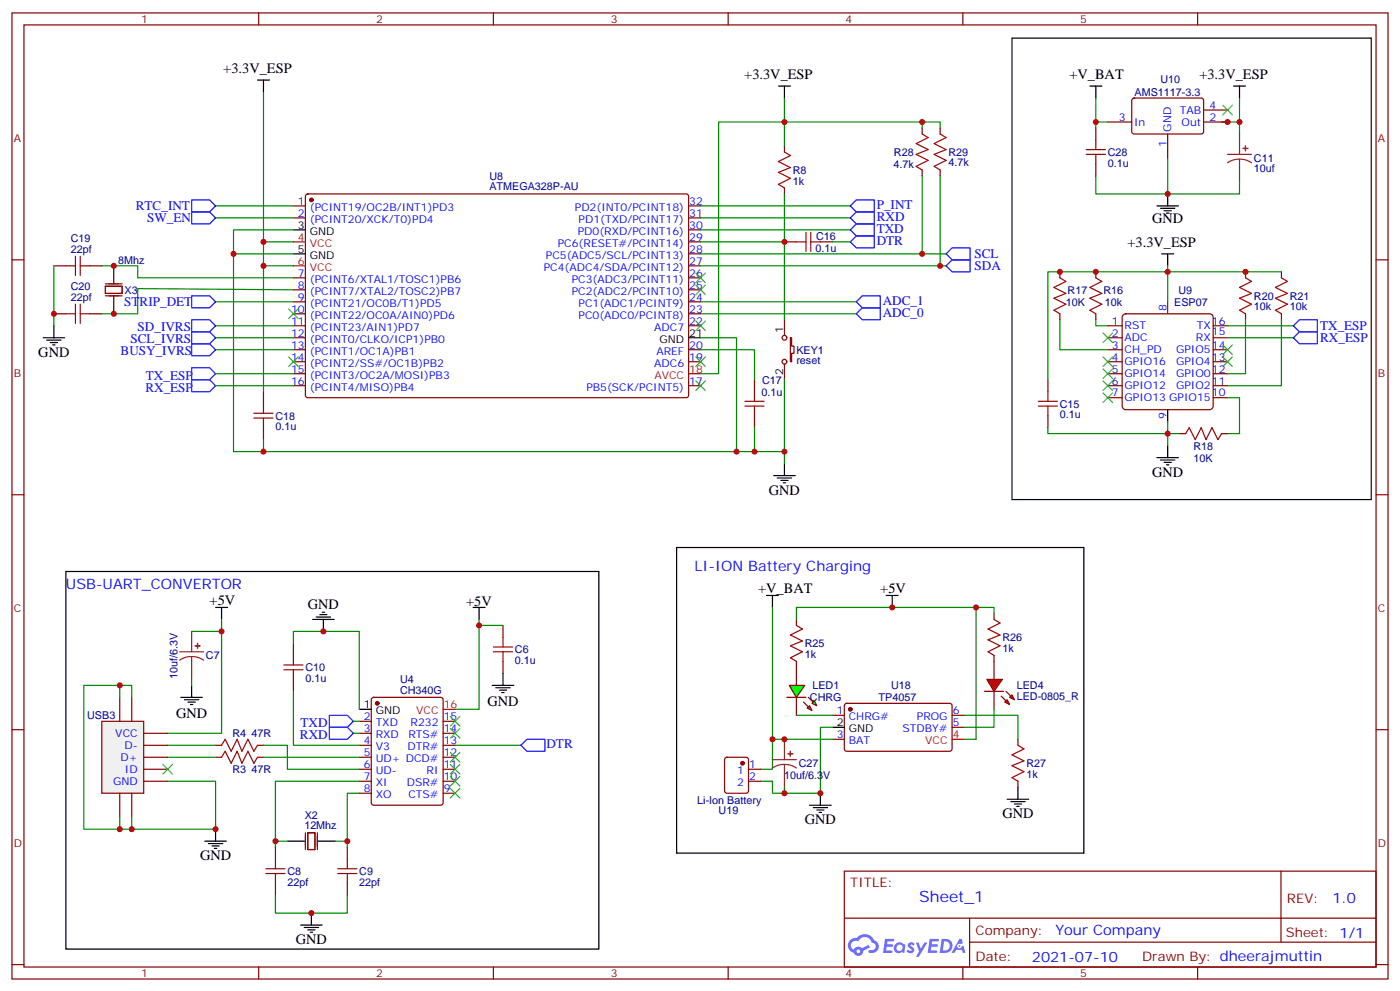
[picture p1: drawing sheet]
<svg xmlns="http://www.w3.org/2000/svg" width="412mm" height="292mm" viewBox="0 0 412 292" stroke-linecap="round" stroke-linejoin="round" font-family="sans-serif">
<g fill="none" stroke="#870000" stroke-width=".35">
<path d="M3.5 3.8h405.4v284.3h-405.4zM7.1 7.3h398.2v277.3h-398.2zM76.2 3.8v3.5M145.3 3.8v3.5M214.5 3.8v3.5M283.6 3.8v3.5M352.8 3.8v3.5M3.5 76.5h3.6M405.3 76.5h3.6M3.5 145.6h3.6M405.3 145.6h3.6M3.5 214.8h3.6"/>
<path d="M405.3 214.8h3.6M248.7 256.4h156.6v28.2h-156.6zM377.3 256.4v20.9M248.7 270.2h156.5M285.6 277.3h119.6M285.6 270.2v14.2M3.5 283.9h3.6M76.2 284.6v3.5M145.3 284.6v3.5M214.5 284.6v3.5M283.6 284.6v3.5M352.8 284.6v3.5"/>
<path d="M405.3 283.9h3.6"/>
</g>
<g fill="#5487ff">
<path d="M267.7 277.6a1.22 1.22 0 0 1 1.7 .2l-.4 .6a.47 .47 0 0 0-.3-.4 .47 .47 0 0 0-.5 .2l.1 .2a1.14 1.14 0 0 1 .8 1.8 1.14 1.14 0 0 1-1.9 0l-.2-.2 .5-.6 .7 .5a.29 .29 0 0 0 .3-.3 .29 .29 0 0 0-.2-.3 1.04 1.04 0 0 1-.6-1.7z"/>
<path d="M260.7 276.3h2.4l.3 .2-.2 .5-1.8 .1-.1 .8h1.5l.3 .4-.3 .4h-1.6l-.2 1.1h1.7l.2 .3-.2 .3-2.6 .1z"/>
<path d="M273.8 276.3h2.4l.3 .2-.1 .5-1.8 .1-.2 .8h1.6l.3 .4-.4 .4h-1.6l-.1 1.1h1.7l.2 .3-.2 .3-2.6 .1z"/>
<path d="M282.6 276.3h.7l.3 1.3-.6 .3a.69 .69 0 0 0-1 .3 .69 .69 0 0 0 .4 .9 .69 .69 0 0 0 .9-.6l.5-.2 .6 2.2h-.8l-.2-.9h-1.8l-.5 .9h-.8z"/>
<path d="M269.8 277.4h.8l.6 1.8 1.1-1.8h.9l-2.6 4.2h-.8l.9-1.5z"/>
<path d="M277.4 276.3l-.6 4.2h1.3a2.11 2.11 0 0 0 2.5-2.1 2.11 2.11 0 0 0-2.5-2.1zM278.1 277.1a1.39 1.39 0 0 1 1.7 1.4 1.39 1.39 0 0 1-1.8 1.3h-.3z"/>
<path d="M263.7 277.9a1.54 1.54 0 0 0-.1 2.2 1.54 1.54 0 0 0 2.2 .1l.6 .3 .3-2.3-.2-.3h-.4a1.49 1.49 0 0 0-2.4 0zM264 278.9a.94 .94 0 0 1 1.8 0 .94 .94 0 0 1-1.8 0z"/>
<path d="M250.4 276.7a2.18 2.18 0 0 0 1.1 3.7 1.44 1.44 0 0 0 1.6 .9 1.44 1.44 0 0 0 1.2-1.4l2-1.1-.5-.7-1.9 1a1.47 1.47 0 0 0-2.4 .4 1.39 1.39 0 0 1-.7-1.9 1.39 1.39 0 0 1 2-.5 2.12 2.12 0 0 1 2.2-1.3 2.12 2.12 0 0 1 1.9 1.7 1.14 1.14 0 0 1 1.1 1.4 1.14 1.14 0 0 1-1.7 .7 .43 .43 0 0 0-.5 .4 .43 .43 0 0 0 .4 .5 1.98 1.98 0 0 0 2.5-1.2 1.98 1.98 0 0 0-1.2-2.6 3.1 3.1 0 0 0-5.3-.6l-.9 .1zM252.3 280a.55 .55 0 0 1 1.1 0 .55 .55 0 0 1-1.1 0z"/>
<circle cx="282.6" cy="278.4" r=".26"/>
</g>
<g fill="none" stroke="#008700" stroke-width=".35">
<path d="M77.6 27.1v51.1h8.8M231.1 35.9h-19.4v74.1h-5.3M231.1 28.9v14.1M231.1 57.1v14.1h-24.7M15.9 78.2v17.7M30 78.2h10.6v3.6h45.8M63.5 60.6h22.9M68.8 74.7h17.6M77.6 71.2h8.8M77.6 78.2v37.1M86.4 67.7h-17.6v65.2h148.2M206.4 60.6h44.1"/>
<path d="M206.4 64.1h44.1M206.4 67.7h44.1M231.1 71.2v22.9M245.2 71.2h5.3M86.4 85.3l-45.8-.4v7.5h-10.6M206.4 99.4h10.6v33.5h5.2M206.4 88.8h45.8M206.4 92.4h45.8M206.4 102.9h15.8v8.9M231.1 111.8v24.7M222.2 125.9v7h8.9M56.4 185.8h8.9"/>
<path d="M56.4 200v1.7M65.3 182.3v33.5h-15.9M86.4 189.4v-3.6h19.4v23M141.1 182.3v26.5h-7M141.1 184.1h7.1M49.4 219.4h14.1M77.6 219.4h7.1v7h21.1M86.4 203.5v15.9h19.4M104.1 212.3h1.7M104.1 215.8h1.7M134.1 219.4h19.4M49.4 229.9h14.1v14.2h-24.7"/>
<path d="M49.4 222.9h14.1M77.6 222.9h28.2M105.8 229.9h-24.7v19.4M105.8 233.5h-3.5v15.8M81.1 247.6h3.6M98.8 247.6h3.5M81.1 263.5v5.2h21.2v-5.2"/>
</g>
<path d="M56.4 58.8h5.3l1.8 1.8-1.8 1.8h-5.3zM250.5 71.2l1.7-1.8h5.3v3.6h-5.3zM250.5 64.1l1.7-1.7h5.3v3.5h-5.3zM250.5 67.7l1.7-1.8h5.3v3.5h-5.3zM250.5 60.6l1.7-1.8h5.3v3.6h-5.3zM252.2 88.8l1.8-1.7h5.3v3.5h-5.3zM252.2 92.4l1.8-1.8h5.3v3.5h-5.3zM56.4 111.8h5.3l1.8 1.7-1.8 1.8h-5.3zM56.4 108.2h5.3l1.8 1.8-1.8 1.8h-5.3zM97 210.5h5.3l1.8 1.8-1.8 1.8h-5.3zM97 214.1h5.3l1.8 1.7-1.8 1.8h-5.3zM153.5 219.4l1.7-1.8h5.3v3.5h-5.3z" fill="none" stroke="#00f" stroke-width=".35"/>
<g fill="none" stroke="#870000" stroke-width=".35">
<path d="M90.2 57.3l.5-.2h111.7l.4 .7v58.8l-.7 .5-111.7-.1-.4-.7v-58.5zM231.1 43v1.7M231.1 55.3v1.8M15.9 78.2h3.5M26.5 78.2h3.5M86.4 60.6h3.6M86.4 64.1h3.6M202.8 60.6h3.6M202.8 64.1h3.6M202.8 78.2h3.6M202.8 74.7h3.6M202.8 71.2h3.6"/>
<path d="M202.8 67.7h3.6M231.1 71.2h3.5M241.7 71.2h3.5M15.9 92.4h3.5M26.5 92.4h3.5M86.4 81.8h3.6M86.4 85.3h3.6M86.4 88.8h3.6M86.4 92.4h3.6M86.4 95.9h3.6M86.4 99.4h3.6M202.8 81.8h3.6"/>
<path d="M202.8 85.3h3.6M202.8 88.8h3.6M202.8 92.4h3.6M202.8 95.9h3.6M231.1 94.1v4.6M232.8 99.4h.4v2.5h.7v2.1h-.7v2.5h-.4zM77.6 115.3v3.5M86.4 102.9h3.6M86.4 106.5h3.6M86.4 110h3.6M86.4 113.5h3.6M202.8 102.9h3.6"/>
<path d="M202.8 106.5h3.6M202.8 113.5h3.6M222.2 111.8v3.5M231.1 107.2v4.6M77.6 125.9v3.5M222.2 122.3v3.6M86.4 189.4v3.5M86.4 200v3.5M148.2 184.1v3.5M148.2 194.7v3.5M63.5 219.4h1.8M75.8 219.4h1.8"/>
<path d="M105.8 212.3h3.6M105.8 215.8h3.6M105.8 219.4h3.6M109.6 205.5l.5-.3h19.7l.7 .5v30.6l-.4 .6-20 .1-.7-.5v-30.5zM130.5 212.3h3.6M130.5 215.8h3.6M130.5 219.4h3.6M63.5 222.9h1.8M75.8 222.9h1.8M105.8 222.9h3.6M105.8 226.4h3.6M105.8 229.9h3.6"/>
<path d="M105.8 233.5h3.6M130.5 222.9h3.6M130.5 226.4h3.6M130.5 229.9h3.6M130.5 233.5h3.6M81.1 249.3v3.6M81.1 259.9v3.6M102.3 249.3v3.6M102.3 259.9v3.6"/>
<circle cx="231.1" cy="99.4" r=".71"/>
<circle cx="231.1" cy="106.5" r=".71"/>
</g>
<g fill="#870000" stroke="#870000" stroke-width=".35">
<circle cx="91.7" cy="58.8" r=".53"/>
<circle cx="111.1" cy="207" r=".53"/>
</g>
<g fill="none" stroke="#000" stroke-width=".35">
<path d="M86.4 67.7h3.6M86.4 74.7h3.6M12.7 99.4h6.3M15.9 95.9v3.5M202.8 99.4h3.6M13.8 100.1h4.2M14.8 100.8h2.1M15.5 101.5h.7M227.9 140h6.3M231.1 136.5v3.5M229 140.7h4.2M230 141.4h2.1"/>
<path d="M230.7 142.1h.7M19.4 168.2h157v111.1h-157zM63.5 178.8h3.5M65.3 178.8v3.5M139.3 178.8h3.6M141.1 178.8v3.5M92.1 182.3h6.3M93.1 181.6h4.3M94.2 180.9h2.1M94.9 180.2h.7M95.2 182.3v3.5M148.2 198.2v3.5"/>
<path d="M53.3 205.2h6.3M54.3 206h4.3M55.4 206.7h2.1M56.1 207.4h.7M56.4 201.7v3.5M105.8 208.8h3.6M145 201.7h6.3M146 202.4h4.3M147.1 203.1h2.1M147.8 203.8h.7M60.3 247.6h6.4M61.4 248.3h4.2"/>
<path d="M62.4 249h2.2M63.1 249.7h.8M63.5 244.1v3.5M84.7 247.6h5.3M93.5 247.6h5.3M88.5 272.3h6.4M89.6 273h4.2M90.7 273.7h2.1M91.4 274.4h.7M91.7 268.7v3.6"/>
</g>
<path d="M86.4 71.2h3.6M86.4 78.2h3.6M202.8 110h3.6M130.5 208.8h3.6" fill="none" stroke="#f00" stroke-width=".35"/>
<g fill="none" stroke="#a10000" stroke-width=".35">
<path d="M231.1 44.7l1.7 1.1-3.5 1.8 3.5 1.7-3.5 1.4 3.5 1.8-3.5 1.8 1.8 1M19.4 78.2h2.8M22.2 75.4v5.7M23.6 78.2h2.9M23.6 75.4v5.7M234.6 71.2h2.8M237.4 68.4v5.6M238.8 71.2h2.9M238.8 68.4v5.6M19.4 92.4h2.8M22.2 89.5v5.7M23.6 89.5v5.7"/>
<path d="M23.6 92.4h2.9M77.6 118.8v2.8M219.4 119.5h5.7M219.4 118.1h5.7M222.2 115.3v2.8M222.2 119.5v2.8M74.8 123h5.6M74.8 121.6h5.6M77.6 123v2.9M83.6 197.1h5.7M83.6 195.7h5.7M86.4 192.9v2.8"/>
<path d="M86.4 197.1v2.9M145.3 191.8h5.7M145.3 190.4h5.7M148.2 187.6v2.8M148.2 191.8v2.9M65.3 219.4l1-1.8 1.8 3.5 1.7-3.5 1.5 3.5 1.7-3.5 1.8 3.5 1-1.7M65.3 222.9l1-1.8 1.8 3.5 1.7-3.5 1.5 3.5 1.7-3.5 1.8 3.5 1-1.7M78.3 257.1h5.7M78.3 255.7h5.7M81.1 252.9v2.8M81.1 257.1v2.8M99.5 257.1h5.6"/>
<path d="M99.5 255.7h5.6M102.3 252.9v2.8M102.3 257.1v2.8"/>
</g>
<path d="M52.9 191.8h7.1M56.4 193.3l-1.8 .2-1.7 .8M56.4 193.3l1.9 .2 1.7 .8M56.4 185.8v6M56.4 193.3v6.7" fill="none" stroke="#8c2424" stroke-width=".35"/>
<g fill="#8c2424" stroke="#8c2424" stroke-width=".35">
<path d="M57.5 190.1h1.4z"/>
<path d="M58.2 189.4v1.4z"/>
</g>
<path d="M90 245.1v4.9M90.7 245.1h2.1v4.9h-2.1zM93.5 245.1v4.9" fill="none" stroke="#871200" stroke-width=".35"/>
<path d="M132.6 210.9l2.9 2.8M132.6 214.4l2.9 2.8M135.5 210.9l-2.9 2.8M135.5 214.4l-2.9 2.8M132.6 221.5l2.9 2.8M132.6 225l2.9 2.8M132.6 228.5l2.9 2.9M132.6 232.1l2.9 2.8M135.5 221.5l-2.9 2.8M135.5 225l-2.9 2.8M135.5 228.5l-2.9 2.9M135.5 232.1l-2.9 2.8" fill="none" stroke="#3c3" stroke-width=".35"/>
<path d="M30 212.3h12.3v21.2h-12.3z" fill="#f0f0f0" stroke="#870000" stroke-width=".35"/>
<g fill="none" stroke="#870000" stroke-width=".35">
<path d="M312.2 80v1.8M312.2 92.4v1.7M322.8 80v1.8M322.8 92.4v1.7M326.3 99.4h4.3M326.3 95.9h4.3M330.8 92.8l.8-.4h24.7l.9 .4 .2 .6v26.1l-.3 .6-.8 .5h-24.7l-.6-.3-.4-.8v-26.1zM357.4 99.4h4.2M357.4 95.9h4.2M366.9 80v1.8M366.9 92.4v1.7M377.5 80v1.8"/>
<path d="M377.5 92.4v1.7M308.7 111.8v3.5M326.3 102.9h4.3M326.3 106.5h4.3M326.3 110h4.3M326.3 113.5h4.3M326.3 117.1h4.3M357.4 102.9h4.2M357.4 106.5h4.2M357.4 110h4.2M357.4 113.5h4.2M357.4 117.1h4.2"/>
<path d="M308.7 122.3v3.6M347.5 127.6h1.7M359.8 127.6h1.8M234.6 182.3v1.8M234.6 194.7v7M292.8 180.6v1.7M292.8 192.9v1.8M35.3 205.2v7.1M38.8 205.2v7.1M42.3 215.8h7.1M42.3 219.4h7.1M234.6 205.2v5.3"/>
<path d="M245.2 210.5h3.5M245.2 217.6h3.5M248.9 207.2l.5-.2 30.6 .1 .5 .6-.1 13-.6 .4h-30.7l-.4-.7v-12.7zM280.5 210.5h3.5M280.5 214.1h3.5M35.3 233.5v7M38.8 233.5v7M42.3 222.9h7.1M42.3 229.9h7.1M42.3 226.4h7.1"/>
</g>
<g fill="none" stroke="#000" stroke-width=".35">
<path d="M344 57.1v3.5M340.8 60.6h6.3M341.8 61.3h4.3M342.2 74.7h3.5M342.9 62h2.1M343.6 62.7h.7M344 74.7v3.5M340.8 134.7h6.3M341.8 135.4h4.3M342.9 136.1h2.1M343.6 136.8h.7M344 120.6v3.5"/>
<path d="M344 131.2v3.5M245.2 214.1h3.5"/>
</g>
<path d="M344 88.8v3.6M280.5 217.6h3.5" fill="none" stroke="#f00" stroke-width=".35"/>
<g fill="none" stroke="#008700" stroke-width=".35">
<path d="M322.8 28.9v8.8M359.8 35.9h5.3v3.5M365.1 28.9v7M344 46.5v10.6h-21.2v-5.3M365.1 53.6v3.5h-21.1M63.5 64.1h22.9M206.4 74.7h72.3M206.4 78.2h72.3M344 78.2v10.6M63.5 99.4h22.9M312.2 94.1v8.8h14.1M322.8 94.1v1.8h3.5"/>
<path d="M361.6 95.9h19.4M361.6 99.4h19.4M366.9 94.1v15.9h-5.3M377.5 80h-68.8v31.8M377.5 94.1v19.4h-15.9M361.6 117.1h3.5v10.5h-3.5M77.6 129.4v3.5M308.7 125.9v1.7h38.8M344 124.1v7.1"/>
</g>
<path d="M365.1 39.4v6M361.6 45.4h7.1M365.1 46.8l-1.8 .3-1.7 .8M365.1 46.8l1.9 .3 1.7 .8M365.1 46.8v6.8" fill="none" stroke="#8c2424" stroke-width=".35"/>
<g fill="#8c2424" stroke="#8c2424" stroke-width=".35">
<path d="M366.2 43.7h1.4z"/>
<path d="M366.9 43v1.4z"/>
</g>
<path d="M312.2 81.8l1.8 1-3.6 1.8 3.6 1.8-3.6 1.4 3.6 1.7-3.6 1.8 1.8 1.1M322.8 81.8l1.8 1-3.6 1.8 3.6 1.8-3.6 1.4 3.6 1.7-3.6 1.8 1.8 1.1M366.9 81.8l1.8 1-3.6 1.8 3.6 1.8-3.6 1.4 3.6 1.7-3.6 1.8 1.8 1.1M377.5 81.8l1.7 1-3.5 1.8 3.5 1.8-3.5 1.4 3.5 1.7-3.5 1.8 1.8 1.1M305.9 118.1h5.6M305.9 119.5h5.6M308.7 115.3v2.8M308.7 119.5v2.8M349.2 127.6l1.1-1.7 1.8 3.5 1.7-3.5 1.4 3.5 1.8-3.5 1.8 3.5 1-1.8M234.6 184.1l1.8 1-3.6 1.8 3.6 1.8-3.6 1.4 3.6 1.7-3.6 1.8 1.8 1.1M292.8 182.3l1.8 1.1-3.6 1.7 3.6 1.8-3.6 1.4 3.6 1.8-3.6 1.7 1.8 1.1" fill="none" stroke="#a10000" stroke-width=".35"/>
<path d="M56.4 62.4h5.3l1.8 1.7-1.8 1.8h-5.3zM278.7 74.7l1.8-1.7h5.3v3.5h-5.3zM278.7 78.2l1.8-1.7h5.3v3.5h-5.3zM56.4 97.6h5.3l1.8 1.8-1.8 1.8h-5.3zM56.4 94.1h5.3l1.8 1.8-1.8 1.7h-5.3zM381 95.9l1.8-1.8h5.3v3.5h-5.3zM381 99.4l1.8-1.8h5.3v3.6h-5.3zM56.4 101.2h5.3l1.8 1.7-1.8 1.8h-5.3z" fill="none" stroke="#00f" stroke-width=".35"/>
<circle cx="250.5" cy="208.8" r=".53" fill="#870000" stroke="#870000" stroke-width=".35"/>
<g fill="#0f0" stroke="#870000" stroke-width=".35">
<path d="M238.5 207.7l.7 1.4-1.4-.7z"/>
<path d="M239.2 207l.7-.7 .7 1.4z"/>
</g>
<g fill="#870000" stroke="#870000" stroke-width=".35">
<path d="M236.7 206.7l1.4 1.4z"/>
<path d="M238.1 205.2l1.4 1.5z"/>
</g>
<path d="M231.8 205.2h5.6z" fill="#f00" stroke="#870000" stroke-width=".35"/>
<path d="M232.5 201.7h4.6l-2.5 3.5z" fill="#0f0" stroke="#870000" stroke-width=".35"/>
<g fill="#f00" stroke="#870000" stroke-width=".35">
<path d="M290.7 200h4.6l-2.5 3.5z"/>
<path d="M290 203.5h5.6z"/>
</g>
<g fill="#870000" stroke="#870000" stroke-width=".35">
<path d="M296.3 203.5l1.4 1.4z"/>
<path d="M294.9 204.9l1.4 1.4z"/>
</g>
<g fill="#f00" stroke="#870000" stroke-width=".35">
<path d="M298.1 204.5l.7 1.5-1.4-.8z"/>
<path d="M296.7 206l.7 1.4-1.4-.7z"/>
</g>
<g fill="none" stroke="#870000" stroke-width=".35">
<path d="M271.6 37.7v1.7M276.9 37.7v1.7M322.8 37.7v3.5M326.3 35.9h7.1M333.6 29.1l.5-.2h20l.4 .7v9.4l-.7 .4h-20l-.4-.7v-9.1zM344 39.4v7.1M354.5 35.9h7.1M354.5 32.4h7.1M271.6 50v1.8M276.9 50v1.8M322.8 48.3v3.5M292.8 194.7v5.3"/>
<path d="M292.8 203.5v5.3M299.9 217.6v1.8M213.7 223.1l.4-.2h5.7l.6 .4 .1 9.5-.5 .6-5.9 .1-.6-.5-.1-9.4zM220.5 226.4h3.5M220.5 229.9h3.5M299.9 229.9v1.8"/>
</g>
<g fill="none" stroke="#008700" stroke-width=".35">
<path d="M231.1 35.9h45.8v1.8M271.6 35.9v1.8M322.8 35.9h3.5M271.6 51.8v22.9M276.9 51.8v26.4M63.5 95.9h22.9M63.5 88.8h22.9M63.5 102.9h22.9M63.5 113.5h22.9M63.5 110h22.9M227.5 178.8v38.8M287.5 178.8v38.8h-3.5"/>
<path d="M292.8 180.6v-1.8h-58.2v3.5M35.3 205.2v-3.5h3.5v3.5M35.3 201.7h-10.6v42.4h10.6M234.6 210.5h10.6M245.2 214.1h-3.5v19.4h-14.2v-3.6h-3.5M245.2 217.6h-17.7v8.8h-3.5M284 210.5h15.9v7.1M292.8 208.8v5.3h-8.8M231.1 231.7v1.8M35.3 240.5v3.6h3.5v-3.6"/>
</g>
<path d="M271.6 39.4l1.8 1.1-3.5 1.8 3.5 1.7-3.5 1.4 3.5 1.8-3.5 1.8 1.7 1M276.9 39.4l1.8 1.1-3.5 1.8 3.5 1.7-3.5 1.4 3.5 1.8-3.5 1.8 1.7 1M320 45.4h5.6M320 44h5.6M322.8 41.2v2.8M322.8 45.4v2.9M299.9 219.4l1.7 1-3.5 1.8 3.5 1.7-3.5 1.5 3.5 1.7-3.5 1.8 1.8 1" fill="none" stroke="#a10000" stroke-width=".35"/>
<g fill="none" stroke="#000" stroke-width=".35">
<path d="M298.1 11.2h105.8v135.8h-105.8zM75.8 23.6h3.6M77.6 23.6v3.5M229.3 25.3h3.5M231.1 25.3v3.6M321 25.3h3.6M322.8 25.3v3.6M363.4 25.3h3.5M365.1 25.3v3.6M33.5 78.2v5.3M33.5 87.1v5.3M199.3 161.1h120v90h-120z"/>
<path d="M225.8 175.3h3.5M227.5 175.3v3.5M261.1 175.3h3.5M262.8 175.3v3.5M238.5 237h6.3M239.5 237.7h4.3M240.6 238.4h2.1M241.3 239.1h.7M241.7 233.5v3.5M296.7 235.2h6.3M297.7 235.9h4.3M298.8 236.6h2.1"/>
<path d="M299.5 237.3h.7M299.9 231.7v3.5"/>
</g>
<circle cx="218.7" cy="224.6" r=".53" fill="#870000" stroke="#870000" stroke-width=".35"/>
<path d="M231.1 217.6v6M227.5 223.6h7.1M231.1 225l-1.9 .2-1.7 .9M231.1 225l1.8 .2 1.7 .9M231.1 225v6.7" fill="none" stroke="#8c2424" stroke-width=".35"/>
<g fill="#8c2424" stroke="#8c2424" stroke-width=".35">
<path d="M232.1 221.8l1.4 .1z"/>
<path d="M232.8 221.1v1.4z"/>
</g>
<g fill="none" stroke="#3c3" stroke-width=".35">
<path d="M360.2 31l2.8 2.8M363 31l-2.8 2.8M85 90.9l2.8 2.9M87.8 90.9l-2.8 2.9M205 94.5l2.8 2.8M205 83.9l2.8 2.8M205 80.4l2.8 2.8M207.8 94.5l-2.8 2.8M207.8 83.9l-2.8 2.8M207.8 80.4l-2.8 2.8M324.9 98l2.8 2.8M327.7 98l-2.8 2.8"/>
<path d="M85 105.1l2.8 2.8M87.8 105.1l-2.8 2.8M205 112.1l2.8 2.8M205 105.1l2.8 2.8M207.8 112.1l-2.8 2.8M207.8 105.1l-2.8 2.8M324.9 105.1l2.8 2.8M324.9 108.6l2.8 2.8M324.9 112.1l2.8 2.8M324.9 115.6l2.8 2.9M327.7 105.1l-2.8 2.8M327.7 108.6l-2.8 2.8"/>
<path d="M327.7 112.1l-2.8 2.8M327.7 115.6l-2.8 2.9M360.2 105.1l2.8 2.8M360.2 101.5l2.8 2.9M363 105.1l-2.8 2.8M363 101.5l-2.8 2.9M48 225l2.8 2.8M50.8 225l-2.8 2.8"/>
</g>
<path d="M31 84.2h5v2.2h-5zM31 83.5h5M31 87.1h5" fill="none" stroke="#871200" stroke-width=".35"/>
<path d="M56.4 87.1h5.3l1.8 1.7-1.8 1.8h-5.3z" fill="none" stroke="#00f" stroke-width=".35"/>
<g fill="#c00">
<circle cx="231.1" cy="71.2" r=".88"/>
<circle cx="222.3" cy="132.9" r=".88"/>
<circle cx="217" cy="132.9" r=".88"/>
<circle cx="77.6" cy="71.2" r=".88"/>
<circle cx="231.1" cy="35.9" r=".88"/>
<circle cx="77.6" cy="78.2" r=".88"/>
<circle cx="231.1" cy="132.9" r=".88"/>
<circle cx="68.8" cy="74.7" r=".88"/>
<circle cx="95.3" cy="185.8" r=".88"/>
<circle cx="102.3" cy="247.6" r=".88"/>
<circle cx="81.1" cy="247.6" r=".88"/>
<circle cx="91.7" cy="268.7" r=".88"/>
<circle cx="65.3" cy="185.8" r=".88"/>
<circle cx="141.1" cy="184.1" r=".88"/>
<circle cx="365.1" cy="35.9" r=".88"/>
<circle cx="344" cy="127.6" r=".88"/>
<circle cx="344" cy="80" r=".88"/>
<circle cx="312.2" cy="80" r=".88"/>
<circle cx="322.8" cy="80" r=".88"/>
<circle cx="366.9" cy="80" r=".88"/>
<circle cx="77.6" cy="132.9" r=".88"/>
<circle cx="262.8" cy="178.8" r=".88"/>
<circle cx="227.5" cy="217.6" r=".88"/>
<circle cx="241.7" cy="233.5" r=".88"/>
<circle cx="287.5" cy="178.8" r=".88"/>
<circle cx="231.1" cy="217.6" r=".88"/>
<circle cx="231.1" cy="233.5" r=".88"/>
<circle cx="361.6" cy="35.9" r=".88"/>
<circle cx="344" cy="57.1" r=".88"/>
<circle cx="322.8" cy="35.9" r=".88"/>
<circle cx="271.6" cy="74.7" r=".88"/>
<circle cx="276.9" cy="78.2" r=".88"/>
<circle cx="271.6" cy="35.9" r=".88"/>
<circle cx="38.8" cy="244.1" r=".88"/>
<circle cx="63.5" cy="244.1" r=".88"/>
<circle cx="35.3" cy="244.1" r=".88"/>
<circle cx="35.3" cy="201.7" r=".88"/>
<circle cx="33.5" cy="78.2" r=".88"/>
<circle cx="15.9" cy="92.4" r=".88"/>
<circle cx="33.5" cy="92.4" r=".88"/>
</g>
<text font-size="4.6" fill="#00f" x="270.8" y="265.4">Sheet_1</text>
<g font-size="4.2">
<text x="65.8" y="21.5">+3.3V_ESP</text>
<text x="219.2" y="23.2">+3.3V_ESP</text>
<text x="315" y="23.2">+V_BAT</text>
<text x="353.3" y="23.2">+3.3V_ESP</text>
<text x="339.4" y="65.6">GND</text>
<text x="332.1" y="72.6">+3.3V_ESP</text>
<text x="11.3" y="105.1">GND</text>
<text x="339.4" y="140.3">GND</text>
<text x="226.5" y="145.6">GND</text>
<text x="61.7" y="178.1">+5V</text>
<text x="90.6" y="179.1">GND</text>
<text x="137.3" y="178.5">+5V</text>
<text x="223.3" y="174.6">+V_BAT</text>
<text x="259.3" y="174.6">+5V</text>
<text x="143.6" y="207.8">GND</text>
<text x="51.9" y="211.3">GND</text>
<text x="237.1" y="242.6">GND</text>
<text x="295.3" y="240.9">GND</text>
<text x="58.9" y="253.2">GND</text>
<text x="87.1" y="277.9">GND</text>
</g>
<g font-size="4.2" fill="#00f">
<text x="19.4" y="173.5">USB-UART_CONVERTOR</text>
<text x="204.6" y="168.2">LI-ION Battery Charging</text>
<text x="392.5" y="265.7">1.0</text>
<text x="310.9" y="275.2">Your Company</text>
<text x="304" y="283">2021-07-10</text>
</g>
<g font-size="3.9" fill="#00f">
<text x="40" y="61.9">RTC_INT</text>
<text x="43.3" y="65.4">SW_EN</text>
<text x="258.3" y="61.5">P_INT</text>
<text x="258.3" y="65">RXD</text>
<text x="258.3" y="68.5">TXD</text>
<text x="258.3" y="72">DTR</text>
<text x="287.1" y="75.9">SCL</text>
<text x="287.1" y="79.4">SDA</text>
<text x="260" y="89.7">ADC_1</text>
<text x="36.6" y="90.1">STRIP_DET</text>
<text x="260" y="93.2">ADC_0</text>
<text x="38.5" y="101.1">SCL_IVRS</text>
<text x="40.5" y="97.6">SD_IVRS</text>
<text x="388.9" y="97.3">TX_ESP</text>
<text x="388.9" y="100.8">RX_ESP</text>
<text x="35.5" y="104.6">BUSY_IVRS</text>
<text x="43" y="111.8">TX_ESP</text>
<text x="42.8" y="115.3">RX_ESP</text>
<text x="88.5" y="214.1">TXD</text>
<text x="88.3" y="217.6">RXD</text>
<text x="161" y="220.1">DTR</text>
</g>
<g font-size="3.9" fill="#800">
<text x="250.5" y="261">TITLE:</text>
<text x="379.1" y="265.7">REV:</text>
<text x="287.4" y="275.2">Company:</text>
<text x="378.7" y="275.8">Sheet: 1/1</text>
<text x="287.4" y="282.9">Date:</text>
<text x="336.4" y="282.9">Drawn By: dheerajmuttin</text>
</g>
<g font-size="3.2" fill="#800">
<text x="41.6" y="6.8">1</text>
<text x="110.8" y="6.8">2</text>
<text x="179.9" y="6.8">3</text>
<text x="249.1" y="6.8">4</text>
<text x="318.2" y="6.8">5</text>
<text x="4.1" y="41.9">A</text>
<text x="405.9" y="41.9">A</text>
<text x="4.1" y="111.1">B</text>
<text x="405.9" y="111.1">B</text>
<text x="4.1" y="180.2">C</text>
<text x="405.9" y="180.2">C</text>
<text x="4.1" y="249.3">D</text>
<text x="405.9" y="249.3">D</text>
<text x="41.6" y="287.6">1</text>
<text x="110.8" y="287.6">2</text>
<text x="179.9" y="287.6">3</text>
<text x="249.1" y="287.6">4</text>
<text x="318.2" y="287.6">5</text>
</g>
<g font-size="3.2" fill="#000080">
<text x="334.2" y="28.2">AMS1117-3.3</text>
<text x="341.9" y="24.4">U10</text>
<text x="263.3" y="45.9">R28</text>
<text x="279.4" y="45.9">R29</text>
<text x="326.3" y="45.9">C28</text>
<text x="369.4" y="47.6">C11</text>
<text x="144.2" y="53">U8</text>
<text x="233.5" y="51.2">R8</text>
<text x="263.2" y="49.4">4.7k</text>
<text x="279.4" y="49">4.7k</text>
<text x="326.3" y="49.1">0.1u</text>
<text x="369.4" y="50.8">10uf</text>
<text x="144.2" y="56">ATMEGA328P-AU</text>
<text x="233.5" y="54.3">1k</text>
<text x="20.8" y="71.2">C19</text>
<text x="240.4" y="70.6">C16</text>
<text x="20.8" y="74.4">22pf</text>
<text x="34.8" y="77.6">8Mhz</text>
<text x="240.2" y="74.1">0.1u</text>
<text x="20.8" y="88.5">22pf</text>
<text x="20.8" y="85.3">C20</text>
<text x="36.7" y="86.4">X3</text>
<text x="314" y="90">10K</text>
<text x="314.5" y="86.4">R17</text>
<text x="325.1" y="86.4">R16</text>
<text x="325.4" y="90">10k</text>
<text x="345.9" y="90">ESP07</text>
<text x="347.1" y="86.4">U9</text>
<text x="369.4" y="88.2">R20</text>
<text x="379.9" y="88.2">R21</text>
<text x="369.4" y="91.3">10k</text>
<text x="379.9" y="91.3">10k</text>
<text x="234.6" y="107.2">reset</text>
<text x="234.6" y="104.2">KEY1</text>
<text x="224.5" y="112.9">C17</text>
<text x="224.3" y="116.4">0.1u</text>
<text x="312.2" y="120">C15</text>
<text x="81.1" y="123.6">C18</text>
<text x="312.2" y="123.1">0.1u</text>
<text x="81.1" y="126.6">0.1u</text>
<text x="351.5" y="132.3">R18</text>
<text x="351.6" y="135.8">10K</text>
<text x="237.1" y="190.5">R25</text>
<text x="295.3" y="191.9">1k</text>
<text x="295.3" y="188.7">R26</text>
<text x="60.7" y="194">C7</text>
<text x="90" y="197.6">C10</text>
<text x="151.7" y="195.4">0.1u</text>
<text x="151.7" y="192.3">C6</text>
<text x="237.1" y="193.7">1k</text>
<text x="52.3" y="200" transform="rotate(-90 52.3 200)">10uf/6.3V</text>
<text x="90" y="200.7">0.1u</text>
<text x="117.8" y="200.9">U4</text>
<text x="239.3" y="202.9">LED1</text>
<text x="262.5" y="202.8">U18</text>
<text x="299.5" y="202.8">LED4</text>
<text x="117.8" y="204.2">CH340G</text>
<text x="238.6" y="206.4">CHRG</text>
<text x="258.8" y="206.4">TP4057</text>
<text x="299.5" y="206">LED-0805_R</text>
<text x="25.7" y="211.7">USB3</text>
<text x="68.4" y="217">R4</text>
<text x="74.1" y="217">47R</text>
<text x="68.4" y="227.6">R3</text>
<text x="74.1" y="227.6">47R</text>
<text x="235.3" y="225.8">C27</text>
<text x="302.3" y="225.8">R27</text>
<text x="231" y="229.3">10uf/6.3V</text>
<text x="302.3" y="229">1k</text>
<text x="205.4" y="236.6">Li-Ion Battery</text>
<text x="211.7" y="239.5">U19</text>
<text x="89.7" y="244.1">12Mhz</text>
<text x="89.8" y="240.9">X2</text>
<text x="84.7" y="257.5">C8</text>
<text x="105.8" y="257.5">C9</text>
<text x="84.7" y="260.7">22pf</text>
<text x="105.8" y="260.7">22pf</text>
</g>
<g font-size="3.2" fill="#00f">
<text x="329.6" y="35.6">3</text>
<text x="347.5" y="33.4">TAB</text>
<text x="356.3" y="35.6">2</text>
<text x="356.3" y="32">4</text>
<text x="334.1" y="37">In</text>
<text x="345" y="38.7" transform="rotate(-90 345 38.7)">GND</text>
<text x="348.1" y="37">Out</text>
<text x="343.6" y="43.2" transform="rotate(-90 343.6 43.2)">1</text>
<text x="87.8" y="60.3">1</text>
<text x="87.8" y="63.8">2</text>
<text x="91.3" y="62">(PCINT19/OC2B/INT1)PD3</text>
<text x="91.3" y="65.5">(PCINT20/XCK/T0)PD4</text>
<text x="169.3" y="62">PD2(INT0/PCINT18)</text>
<text x="170.4" y="65.5">PD1(TXD/PCINT17)</text>
<text x="203" y="63.8">31</text>
<text x="203" y="60.3">32</text>
<text x="170.2" y="69.1">PD0(RXD/PCINT16)</text>
<text x="203" y="70.8">29</text>
<text x="203" y="67.3">30</text>
<text x="160.8" y="76.1">PC5(ADC5/SCL/PCINT13)</text>
<text x="164.3" y="72.6">PC6(RESET#/PCINT14)</text>
<text x="203" y="77.9">27</text>
<text x="203" y="74.4">28</text>
<text x="87.8" y="81.4">7</text>
<text x="91.3" y="83.2">(PCINT6/XTAL1/TOSC1)PB6</text>
<text x="160.2" y="79.7">PC4(ADC4/SDA/PCINT12)</text>
<text x="168.4" y="83.2">PC3(ADC3/PCINT11)</text>
<text x="203" y="81.4">26</text>
<text x="87.8" y="84.9">8</text>
<text x="87.8" y="88.5">9</text>
<text x="91.3" y="86.7">(PCINT7/XTAL2/TOSC2)PB7</text>
<text x="168.4" y="86.7">PC2(ADC2/PCINT10)</text>
<text x="203" y="88.5">24</text>
<text x="203" y="84.9">25</text>
<text x="85.7" y="92">10</text>
<text x="85.7" y="95.5">11</text>
<text x="91.3" y="90.2">(PCINT21/OC0B/T1)PD5</text>
<text x="91.3" y="93.8">(PCINT22/OC0A/AIN0)PD6</text>
<text x="170.4" y="93.8">PC0(ADC0/PCINT8)</text>
<text x="170.4" y="90.2">PC1(ADC1/PCINT9)</text>
<text x="203" y="95.5">22</text>
<text x="203" y="92">23</text>
<text x="327.5" y="95.5">1</text>
<text x="343.6" y="91.7" transform="rotate(-90 343.6 91.7)">8</text>
<text x="357" y="95.5">16</text>
<text x="85.7" y="99.1">12</text>
<text x="91.3" y="97.3">(PCINT23/AIN1)PD7</text>
<text x="91.3" y="100.8">(PCINT0/CLKO/ICP1)PB0</text>
<text x="192.7" y="97.3">ADC7</text>
<text x="327.5" y="99.1">2</text>
<text x="331.3" y="100.5">ADC</text>
<text x="331.3" y="96.9">RST</text>
<text x="352.3" y="100.5">RX</text>
<text x="352.5" y="96.9">TX</text>
<text x="357" y="98.7">15</text>
<text x="85.7" y="102.6">13</text>
<text x="85.7" y="106.1">14</text>
<text x="91.3" y="104.4">(PCINT1/OC1A)PB1</text>
<text x="91.3" y="107.9">(PCINT2/SS#/OC1B)PB2</text>
<text x="192.7" y="107.9">ADC6</text>
<text x="193.3" y="104.4">AREF</text>
<text x="203" y="106.1">19</text>
<text x="203" y="102.6">20</text>
<text x="327.5" y="102.6">3</text>
<text x="327.5" y="106.1">4</text>
<text x="331.3" y="104">CH_PD</text>
<text x="331.3" y="107.5">GPIO16</text>
<text x="346.4" y="104">GPIO5</text>
<text x="346.4" y="107.5">GPIO4</text>
<text x="357" y="102.6">14</text>
<text x="357" y="106.1">13</text>
<text x="85.7" y="109.6">15</text>
<text x="85.7" y="113.2">16</text>
<text x="91.3" y="111.4">(PCINT3/OC2A/MOSI)PB3</text>
<text x="203" y="113.2">17</text>
<text x="327.5" y="109.6">5</text>
<text x="327.5" y="113.2">6</text>
<text x="331.3" y="111.1">GPIO14</text>
<text x="346.4" y="111.1">GPIO0</text>
<text x="357" y="109.6">12</text>
<text x="357" y="113.2">11</text>
<text x="91.3" y="114.9">(PCINT4/MISO)PB4</text>
<text x="172.7" y="114.9">PB5(SCK/PCINT5)</text>
<text x="327.5" y="116.7">7</text>
<text x="331.3" y="114.6">GPIO12</text>
<text x="331.3" y="118.1">GPIO13 GPIO15</text>
<text x="346.4" y="114.6">GPIO2</text>
<text x="357" y="116.7">10</text>
<text x="343.6" y="123.3" transform="rotate(-90 343.6 123.3)">9</text>
<text x="107.2" y="211.9">2</text>
<text x="107.2" y="215.5">3</text>
<text x="110.7" y="213.7">TXD</text>
<text x="121" y="213.7">R232</text>
<text x="130.7" y="215.5">14</text>
<text x="130.7" y="211.9">15</text>
<text x="246.5" y="210.2">1</text>
<text x="250" y="211.9">CHRG#</text>
<text x="265.9" y="215.5">STDBY#</text>
<text x="270.1" y="211.9">PROG</text>
<text x="280.6" y="213.7">5</text>
<text x="280.6" y="210.2">6</text>
<text x="34" y="216.9">VCC</text>
<text x="36.7" y="220.4">D-</text>
<text x="107.2" y="219">4</text>
<text x="110.7" y="217.2">RXD</text>
<text x="110.7" y="220.8">V3</text>
<text x="120" y="220.8">DTR#</text>
<text x="120.3" y="217.2">RTS#</text>
<text x="130.7" y="219">13</text>
<text x="246.5" y="217.2">3</text>
<text x="250" y="219">BAT</text>
<text x="35.5" y="223.9">D+</text>
<text x="36.8" y="227.5">ID</text>
<text x="107.2" y="222.5">5</text>
<text x="107.2" y="226.1">6</text>
<text x="110.7" y="224.3">UD+ DCD#</text>
<text x="110.7" y="227.8">UD-</text>
<text x="125.7" y="227.8">RI</text>
<text x="130.7" y="226.1">11</text>
<text x="130.7" y="222.5">12</text>
<text x="217.2" y="227.8">1</text>
<text x="220.7" y="226.1">1</text>
<text x="33.3" y="231">GND</text>
<text x="107.2" y="229.6">7</text>
<text x="107.2" y="233.1">8</text>
<text x="110.7" y="231.4">XI</text>
<text x="119.8" y="231.4">DSR#</text>
<text x="130.7" y="233.1">9</text>
<text x="130.7" y="229.6">10</text>
<text x="217.2" y="231.4">2</text>
<text x="220.7" y="229.6">2</text>
<text x="110.7" y="234.9">XO</text>
<text x="120.3" y="234.9">CTS#</text>
</g>
<g font-size="3.2">
<text x="87.8" y="67.3">3</text>
<text x="91.3" y="69.1">GND</text>
<text x="87.8" y="74.4">5</text>
<text x="91.3" y="76.1">GND</text>
<text x="194.3" y="100.8">GND</text>
<text x="203" y="99.1">21</text>
<text x="230.7" y="98" transform="rotate(-90 230.7 98)">1</text>
<text x="230.7" y="110.2" transform="rotate(-90 230.7 110.2)">2</text>
<text x="107.2" y="208.4">1</text>
<text x="110.7" y="210.2">GND</text>
<text x="246.5" y="213.7">2</text>
<text x="250" y="215.5">GND</text>
</g>
<g font-size="3.2" fill="#f00">
<text x="87.8" y="70.8">4</text>
<text x="87.8" y="77.9">6</text>
<text x="91.3" y="72.6">VCC</text>
<text x="91.3" y="79.7">VCC</text>
<text x="192.8" y="111.4">AVCC</text>
<text x="203" y="109.6">18</text>
<text x="130.7" y="208.4">16</text>
<text x="122.6" y="210.2">VCC</text>
<text x="272.6" y="219">VCC</text>
<text x="280.6" y="217.2">4</text>
</g>
</svg>
